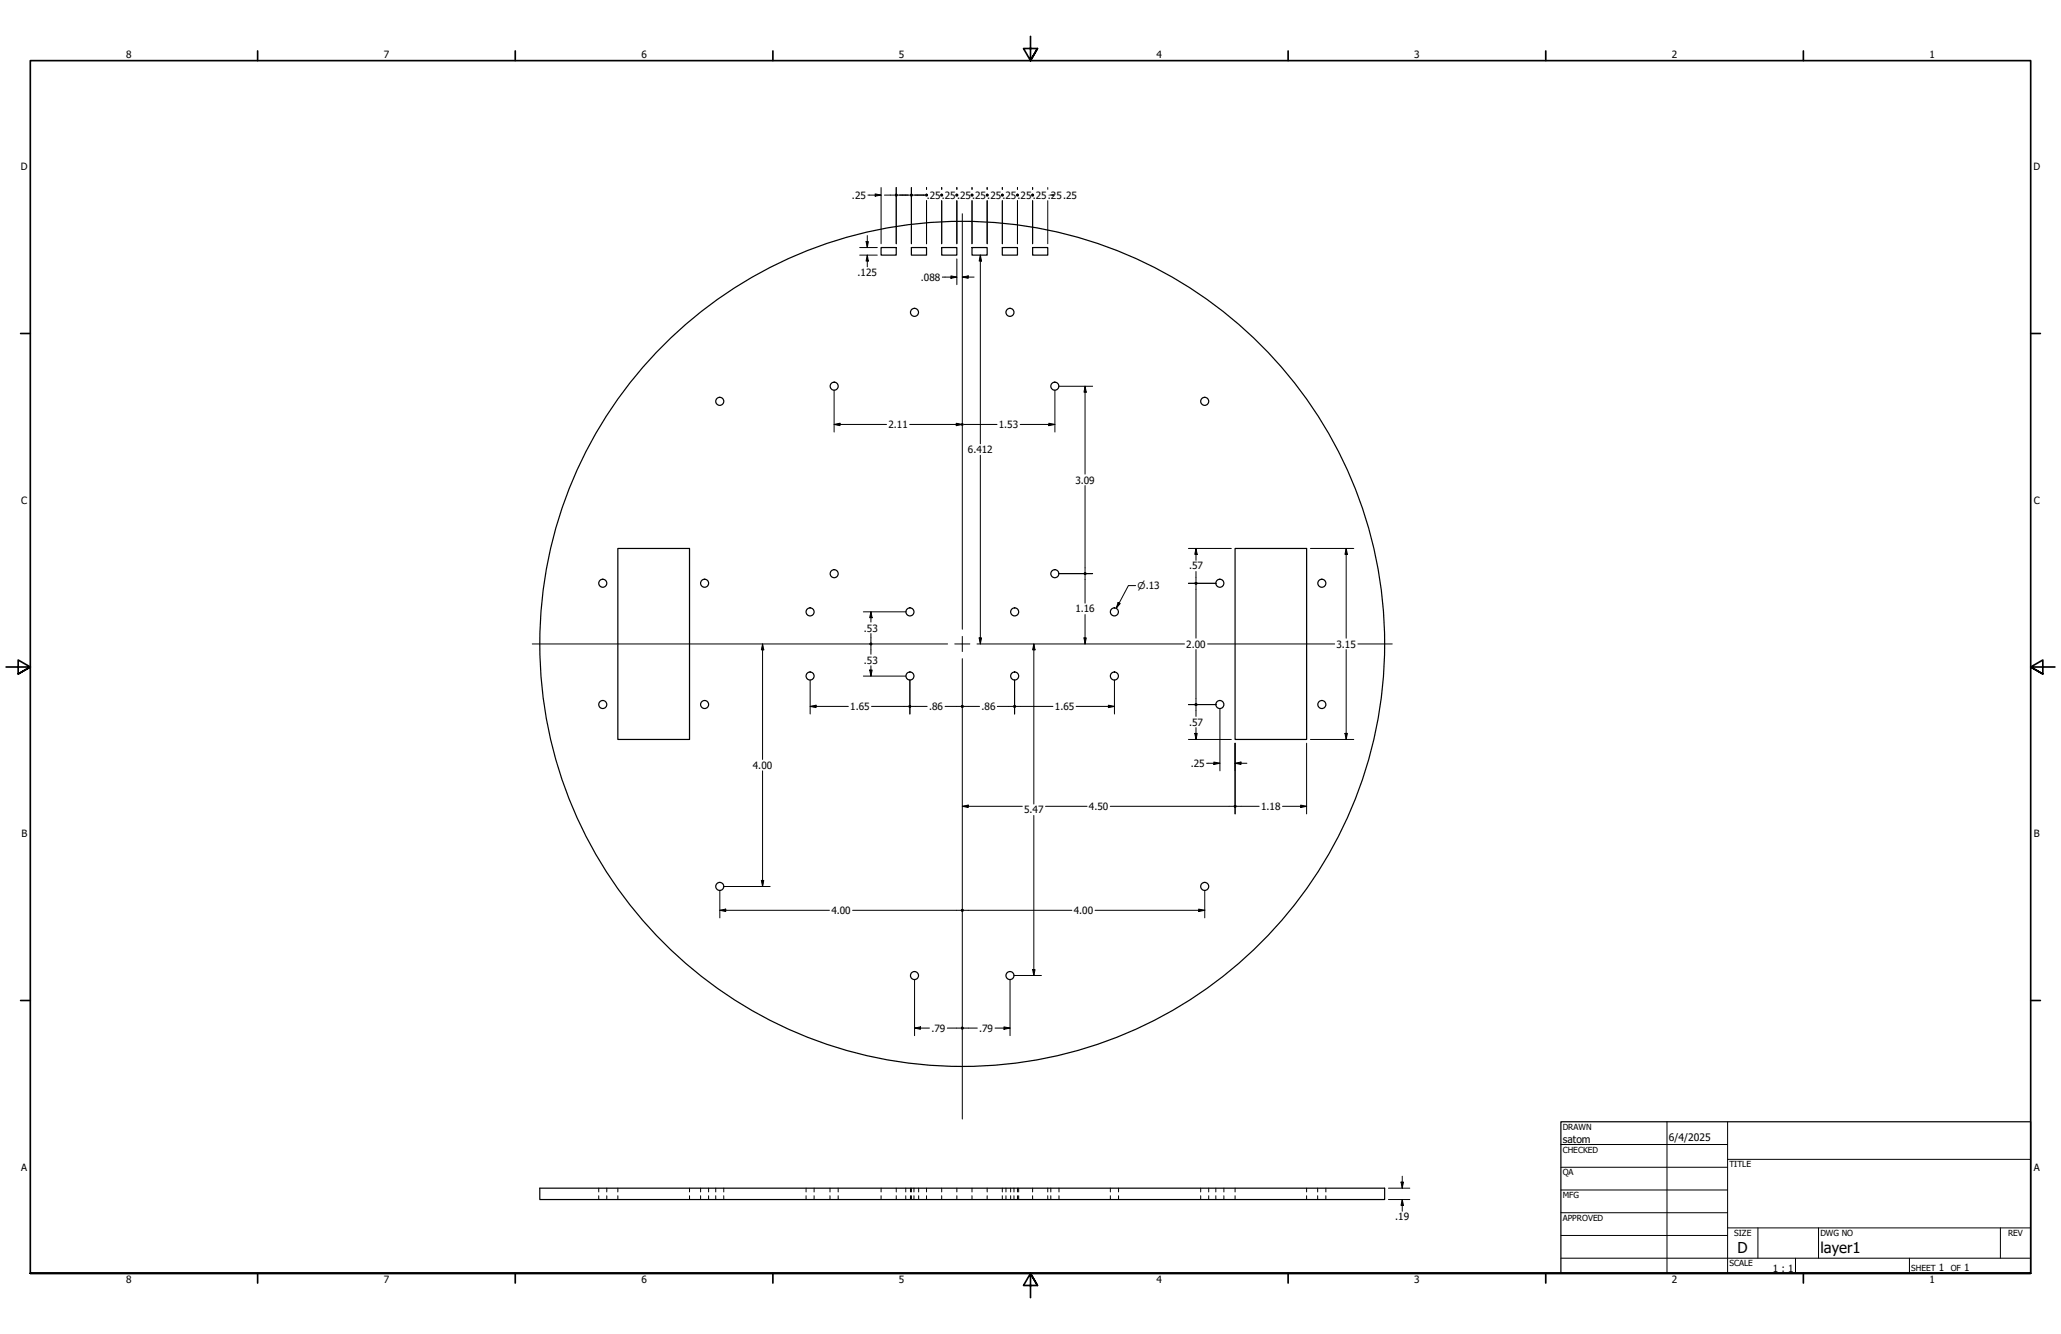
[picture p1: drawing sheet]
<svg xmlns="http://www.w3.org/2000/svg" width="864mm" height="559mm" viewBox="0 0 864 559" stroke-linecap="round" stroke-linejoin="round" font-family="sans-serif">
<!-- layer: Visible (ANSI) -->
<g fill="none" stroke="#000" stroke-width=".51">
<path d="M369.2 103.7h6.3v3.2h-6.3zM381.9 103.7h6.3v3.2h-6.3zM394.6 103.7h6.3v3.2h-6.3zM407.3 103.7h6.3v3.2h-6.3zM420 103.7h6.3v3.2h-6.3zM432.7 103.7h6.3v3.2h-6.3zM258.9 229.7h30v80.1h-30zM517.5 229.7h30v80.1h-30zM226.2 497.7h354v4.8h-354z"/>
<circle cx="383.2" cy="130.8" r="1.68"/>
<circle cx="423.2" cy="130.8" r="1.68"/>
<circle cx="301.6" cy="168.1" r="1.68"/>
<circle cx="349.5" cy="161.8" r="1.68"/>
<circle cx="442" cy="161.8" r="1.68"/>
<circle cx="504.8" cy="168.1" r="1.68"/>
<circle cx="252.6" cy="244.3" r="1.68"/>
<circle cx="295.2" cy="244.3" r="1.68"/>
<circle cx="339.4" cy="256.3" r="1.68"/>
<circle cx="349.5" cy="240.3" r="1.68"/>
<circle cx="381.3" cy="256.3" r="1.68"/>
<circle cx="425.2" cy="256.3" r="1.68"/>
<circle cx="442" cy="240.3" r="1.68"/>
<circle cx="466.9" cy="256.3" r="1.68"/>
<circle cx="511.1" cy="244.3" r="1.68"/>
<circle cx="553.9" cy="244.3" r="1.68"/>
<circle cx="403.2" cy="269.7" r="177"/>
<circle cx="252.6" cy="295.1" r="1.68"/>
<circle cx="295.2" cy="295.1" r="1.68"/>
<circle cx="339.4" cy="283.2" r="1.68"/>
<circle cx="381.3" cy="283.2" r="1.68"/>
<circle cx="425.2" cy="283.2" r="1.68"/>
<circle cx="466.9" cy="283.2" r="1.68"/>
<circle cx="511.1" cy="295.1" r="1.68"/>
<circle cx="553.9" cy="295.1" r="1.68"/>
<circle cx="301.6" cy="371.3" r="1.68"/>
<circle cx="504.8" cy="371.3" r="1.68"/>
<circle cx="383.2" cy="408.7" r="1.68"/>
<circle cx="423.2" cy="408.7" r="1.68"/>
</g>
<!-- layer: Hidden (ANSI) -->
<g fill="none" stroke="#000" stroke-width=".42">
<path d="M250.9 497.7v1.6M254.3 497.7v1.6M258.9 497.7v1.6M288.9 497.7v1.6M293.6 497.7v1.6M296.9 497.7v1.6M299.9 497.7v1.6M303.3 497.7v1.6M337.8 497.7v1.6M341.1 497.7v1.6M347.8 497.7v1.6M351.2 497.7v1.6"/>
<path d="M369.2 497.7v1.6M375.5 497.7v1.6M379.5 497.7v1.6M381.5 497.7v1.6M381.9 497.7v1.6M383 497.7v1.6M384.9 497.7v1.6M388.2 497.7v1.6M394.6 497.7v1.6M400.9 497.7v1.6M407.3 497.7v1.6M413.6 497.7v1.6"/>
<path d="M420 497.7v1.6M421.5 497.7v1.6M423.5 497.7v1.6M424.9 497.7v1.6M426.3 497.7v1.6M426.8 497.7v1.6M432.7 497.7v1.6M439 497.7v1.6M440.3 497.7v1.6M443.7 497.7v1.6M465.3 497.7v1.6M468.7 497.7v1.6"/>
<path d="M503.1 497.7v1.6M506.5 497.7v1.6M509.5 497.7v1.6M512.8 497.7v1.6M517.5 497.7v1.6M547.5 497.7v1.6M552.1 497.7v1.6M555.6 497.7v1.6M250.9 500.9v1.6M254.3 500.9v1.6M258.9 500.9v1.6M288.9 500.9v1.6"/>
<path d="M293.6 500.9v1.6M296.9 500.9v1.6M299.9 500.9v1.6M303.3 500.9v1.6M337.8 500.9v1.6M341.1 500.9v1.6M347.8 500.9v1.6M351.2 500.9v1.6M369.2 500.9v1.6M375.5 500.9v1.6M379.5 500.9v1.6M381.5 500.9v1.6"/>
<path d="M381.9 500.9v1.6M383 500.9v1.6M384.9 500.9v1.6M388.2 500.9v1.6M394.6 500.9v1.6M400.9 500.9v1.6M407.3 500.9v1.6M413.6 500.9v1.6M420 500.9v1.6M421.5 500.9v1.6M423.5 500.9v1.6M424.9 500.9v1.6"/>
<path d="M426.3 500.9v1.6M426.8 500.9v1.6M432.7 500.9v1.6M439 500.9v1.6M440.3 500.9v1.6M443.7 500.9v1.6M465.3 500.9v1.6M468.7 500.9v1.6M503.1 500.9v1.6M506.5 500.9v1.6M509.5 500.9v1.6M512.8 500.9v1.6"/>
<path d="M517.5 500.9v1.6M547.5 500.9v1.6M552.1 500.9v1.6M555.6 500.9v1.6"/>
</g>
<!-- layer: Border (ANSI) -->
<g fill="none" stroke="#000" stroke-width=".7">
<path d="M431.8 15.2v10.2l-2.9-5.1h5.8l-2.9 5.1 2.9-5.1M107.9 21.3v4.1M215.9 21.3v4.1M323.8 21.3v4.1M539.8 21.3v4.1M647.7 21.3v4.1M755.6 21.3v4.1M8.6 139.7h4.1M850.9 139.7h4.1M2.5 279.4h10.2l-5.1-2.9v5.8l5.1-2.9-5.1 2.9M861.1 279.4h-10.2l5.1-2.9v5.8l-5.1-2.9 5.1 2.9M8.6 419.1h4.1"/>
<path d="M850.9 419.1h4.1M12.7 533.4v-508h838.2v508h-838.2h838.2M107.9 533.4v4.1M215.9 533.4v4.1M323.8 533.4v4.1M434.7 538.5l-2.9-5.1 2.9 5.1h-5.8l2.9-5.1v10.2M539.8 533.4v4.1M647.7 533.4v4.1M755.6 533.4v4.1"/>
</g>
<!-- layer: Title (ANSI) -->
<g fill="none" stroke="#000" stroke-width=".42">
<path d="M654 479.4h69.9M698.5 469.9v63.5M723.9 469.9v63.5M654 488.9h69.9M654 498.5h69.9M723.9 485.6h127M654 508h69.9M654 517.5h69.9M723.9 514.3h127M736.6 514.3v12.7M762 514.3v12.7M838.2 514.3v12.7"/>
<path d="M654 527h196.9M752.3 527v6.4M800.1 527v6.4"/>
</g>
<path d="M654 469.9h196.9v63.5h-196.9z" fill="none" stroke="#000" stroke-width=".51"/>
<!-- layer: Center Mark (ANSI) -->
<path d="M403.2 89.5v174.1M223 269.7h174.1M400 269.7h6.4M403.2 266.6v6.3M403.2 275.9v192.9M409.4 269.7h86.9M506 269.7h53.2M569 269.7h14.4" fill="none" stroke="#000" stroke-width=".42"/>
<!-- layer: Dimension (ANSI) -->
<g fill="none" stroke="#000" stroke-width=".42">
<path d="M369.2 78.5v23.6M375.5 78.5v23.6M381.9 78.5v23.6M388.2 78.5v.8M394.6 78.5v.8M400.9 78.5v.8M407.3 78.5v.8M413.6 78.5v.8M420 78.5v.8M426.3 78.5v.8M432.7 78.5v.8M439 78.5v.8"/>
<path d="M363.4 98.7v5M363.7 81.7h5.5M366.7 81.2l2.5 .5-2.5 .5zM370.6 81.7h4.4M376.2 81.7h5.1M382.5 81.7h5h-4.2M388.2 84.1v18M394.6 84.1v18M400.9 84.1v18M407.3 84.1v18M413.6 84.1v18M420 84.1v18"/>
<path d="M426.3 84.1v18M432.7 84.1v18M439 84.1v18M360.2 106.9h7.4M360.2 103.7h7.4M362.9 101.2h1l-.5 2.5zM363.4 106.9l.5 2.4h-1zM363.4 106.9v4.9M394.8 116.1h6.1M398.5 115.6l2.4 .5-2.4 .5zM400.9 108.5v10.8M403.2 116.1l2.5-.5v1z"/>
<path d="M403.2 116.1h5M410.8 106.9l.5 2.4h-1zM410.8 106.9v79M349.5 177.8l2.5-.5v1zM349.5 177.8h22M349.5 163.4v17.6M381.2 177.8h22M400.7 177.3l2.5 .5-2.5 .5zM403.9 177.8h13.9M427.5 177.8h14.5M439.5 177.3l2.5 .5-2.5 .5zM442 163.4v17.6"/>
<path d="M443.6 161.8h14.2M454.7 161.8l.5 2.5h-1zM454.7 161.8v36.8M410.8 190.7v79M454.7 203.4v36.2M498 229.7h17.9M501.1 229.7l.5 2.5h-1zM501.1 229.7v5M501.1 239.4v4.3M549.1 229.7h18.1M564.1 229.7l.5 2.5h-1zM564.1 229.7v37.6"/>
<path d="M361.8 256.3h17.9M364.9 256.3l.5 2.5h-1zM364.9 256.3v4.3M443.6 240.3h14.2M454.7 240.9v11.8M454.7 257.4v12.3M468.5 252.3l.9 .5-1.7 2zM475.9 245.3h-3.1l-5.1 9.5M498 244.3h11.6M501.1 245v22.3M319.5 269.7l.5 2.5h-1zM319.5 269.7v48.4"/>
<path d="M364.9 265.4v3.7M364.9 270.4v3.7M364.9 278.9v4.3M410.3 267.2h1l-.5 2.5zM433.2 269.7l.5 2.5h-1zM433.2 269.7v67.1M454.2 267.2h1l-.5 2.5zM501.1 272.1v22.4M564.1 272.1v37.7M339.5 295.9l2.4-.5v1zM339.5 295.9h16M339.5 284.8v14.3"/>
<path d="M361.8 283.2h17.9M364.4 280.7h1l-.5 2.5zM365.2 295.9h15.4M381.3 284.8v14.3M381.9 295.9h6.6M396 295.9h6.6M403.9 295.9h6.6M417.9 295.9h6.7M425.1 284.8v14.3M425.8 295.9h15.4M450.9 295.9h16.1M464.4 295.4l2.6 .5-2.6 .5z"/>
<path d="M467 284.8v14.3M498 295.1h11.6M501.1 295.8v4.3M511.2 296.7v26.2M498 309.8h17.9M500.6 307.2h1l-.5 2.6zM501.1 304.8v5M505.6 319.7h5.6M508.6 319.2l2.6 .5-2.6 .5zM517.5 319.7l2.5-.5v1zM517.5 319.7h5M517.5 311.3v29.6"/>
<path d="M547.5 311.3v29.6M549.1 309.8h18.1M563.6 307.2h1l-.5 2.6zM319.5 322.9v48.4M403.2 337.8l2.5-.6v1.1zM403.2 337.8h25.2M438.1 337.8h17.4M465.2 337.8h51.7M518.2 337.8h9.4M537.4 337.8h10.1M545 337.2l2.5 .6-2.5 .5zM433.2 341.6v67"/>
<path d="M301.6 372.9v11.6M303.2 371.3h19.5M319 368.8h1l-.5 2.5zM504.8 372.9v11.6M301.6 381.3l2.5-.5v1zM301.6 381.3h45.9M357.3 381.3h45.3M403.9 381.3h45.2M458.9 381.3h45.9M502.3 380.8l2.5 .5-2.5 .5zM383.2 410.2v23.6M423.2 410.2v23.6"/>
<path d="M424.8 408.6h11.6M432.7 406.1h1l-.5 2.5zM383.2 430.7l2.5-.6v1.1zM383.2 430.7h6.2M396.9 430.7h5.7M403.9 430.7h5.6M416.9 430.7h6.3M420.7 430.1l2.5 .6-2.5 .5zM581.8 497.7h8.9M587.1 495.2h1l-.5 2.5zM587.6 492.7v5M581.8 502.5h8.9"/>
<path d="M587.6 502.5l.5 2.5h-1zM587.6 502.5v4.9"/>
</g>
<g fill="#000">
<path d="M366.7 81.2l2.5 .5-2.5 .5zM439 81.7l2.6-.5v1zM362.9 101.2h1l-.5 2.5zM363.4 106.9l.5 2.4h-1zM398.5 115.6l2.4 .5-2.4 .5zM403.2 116.1l2.5-.5v1zM410.8 106.9l.5 2.4h-1zM349.5 177.8l2.5-.5v1zM400.7 177.3l2.5 .5-2.5 .5zM439.5 177.3l2.5 .5-2.5 .5zM454.7 161.8l.5 2.5h-1zM501.1 229.7l.5 2.5h-1z"/>
<path d="M564.1 229.7l.5 2.5h-1zM364.9 256.3l.5 2.5h-1zM468.5 252.3l.9 .5-1.7 2zM319.5 269.7l.5 2.5h-1zM410.3 267.2h1l-.5 2.5zM433.2 269.7l.5 2.5h-1zM454.2 267.2h1l-.5 2.5zM339.5 295.9l2.4-.5v1zM364.4 280.7h1l-.5 2.5zM464.4 295.4l2.6 .5-2.6 .5zM500.6 307.2h1l-.5 2.6zM517.5 319.7l2.5-.5v1z"/>
<path d="M563.6 307.2h1l-.5 2.6zM403.2 337.8l2.5-.6v1.1zM508.6 319.2l2.6 .5-2.6 .5zM545 337.2l2.5 .6-2.5 .5zM319 368.8h1l-.5 2.5zM301.6 381.3l2.5-.5v1zM502.3 380.8l2.5 .5-2.5 .5zM432.7 406.1h1l-.5 2.5zM383.2 430.7l2.5-.6v1.1zM420.7 430.1l2.5 .6-2.5 .5zM587.1 495.2h1l-.5 2.5zM587.6 502.5l.5 2.5h-1z"/>
<path d="M375.1 81.3h.9v.9h-.9z" fill-rule="evenodd"/>
<path d="M381.4 81.3h.9v.9h-.9z" fill-rule="evenodd"/>
<path d="M387.8 81.3h.9v.9h-.9z" fill-rule="evenodd"/>
<path d="M394.1 81.3h.9v.9h-.9z" fill-rule="evenodd"/>
<path d="M400.5 81.3h.9v.9h-.9z" fill-rule="evenodd"/>
<path d="M406.8 81.3h.9v.9h-.9z" fill-rule="evenodd"/>
<path d="M413.2 81.3h.9v.9h-.9z" fill-rule="evenodd"/>
<path d="M419.5 81.3h.9v.9h-.9z" fill-rule="evenodd"/>
<path d="M425.9 81.3h.9v.9h-.9z" fill-rule="evenodd"/>
<path d="M432.2 81.3h.9v.9h-.9z" fill-rule="evenodd"/>
<circle cx="375.5" cy="81.7" r=".63"/>
<circle cx="381.9" cy="81.7" r=".63"/>
<circle cx="388.2" cy="81.7" r=".63"/>
<circle cx="394.6" cy="81.7" r=".63"/>
<circle cx="400.9" cy="81.7" r=".63"/>
<circle cx="407.3" cy="81.7" r=".63"/>
<circle cx="413.6" cy="81.7" r=".63"/>
<circle cx="420" cy="81.7" r=".63"/>
<circle cx="426.3" cy="81.7" r=".63"/>
<circle cx="432.7" cy="81.7" r=".63"/>
<circle cx="403.2" cy="177.8" r=".63"/>
<circle cx="454.7" cy="240.3" r=".63"/>
<circle cx="454.7" cy="240.3" r=".62"/>
<circle cx="501.1" cy="244.3" r=".63"/>
<circle cx="501.1" cy="244.4" r=".63"/>
<circle cx="364.9" cy="269.8" r=".62"/>
<circle cx="364.9" cy="269.7" r=".63"/>
<circle cx="381.3" cy="295.9" r=".63"/>
<circle cx="403.2" cy="295.9" r=".63"/>
<circle cx="425.1" cy="295.9" r=".63"/>
<circle cx="425.2" cy="295.9" r=".62"/>
<circle cx="501.1" cy="295.1" r=".63"/>
<circle cx="501.1" cy="295.2" r=".63"/>
<circle cx="517.5" cy="337.8" r=".63"/>
<circle cx="403.2" cy="381.3" r=".63"/>
<circle cx="403.2" cy="430.7" r=".63"/>
</g>
<g font-size="6.3">
<text x="728.1" y="524.9">D</text>
<text x="762.8" y="525">layer1</text>
</g>
<g font-size="4.3">
<text x="654.8" y="478.6">satom</text>
<text x="699.3" y="478">6/4/2025</text>
</g>
<g font-size="4.2">
<text x="52.8" y="24.4">8</text>
<text x="160.8" y="24.4">7</text>
<text x="268.7" y="24.4">6</text>
<text x="376.7" y="24.4">5</text>
<text x="484.6" y="24.4">4</text>
<text x="592.6" y="24.4">3</text>
<text x="700.5" y="24.4">2</text>
<text x="808.5" y="24.4">1</text>
<text x="8.8" y="71.4">D</text>
<text x="852" y="71.4">D</text>
<text x="357" y="83.2">.25</text>
<text x="388.3" y="83.2">.25.25.25.25.25.25.25.25.25.25</text>
<text x="359.3" y="115.7">.125</text>
<text x="385.9" y="117.6">.088</text>
<text x="372.3" y="179.3">2.11</text>
<text x="418.5" y="179.3">1.53</text>
<text x="405.6" y="189.8">6.412</text>
<text x="450.6" y="202.6">3.09</text>
<text x="8.9" y="211.1">C</text>
<text x="852.2" y="211.1">C</text>
<text x="498.2" y="238.5">.57</text>
<text x="450.6" y="256.5">1.16</text>
<text x="362" y="264.5">.53</text>
<text x="497.1" y="271.3">2.00</text>
<text x="560" y="271.3">3.15</text>
<text x="362" y="278">.53</text>
<text x="356.3" y="297.4">1.65</text>
<text x="389.3" y="297.4">.86</text>
<text x="411.3" y="297.4">.86</text>
<text x="442" y="297.4">1.65</text>
<text x="498.2" y="303.9">.57</text>
<text x="315.5" y="322.1">4.00</text>
<text x="499" y="321.2">.25</text>
<text x="429.1" y="340.7">5.47</text>
<text x="456.3" y="339.3">4.50</text>
<text x="528.4" y="339.3">1.18</text>
<text x="9" y="350.8">B</text>
<text x="852.2" y="350.8">B</text>
<text x="348.4" y="382.8">4.00</text>
<text x="450" y="382.8">4.00</text>
<text x="390.3" y="432.2">.79</text>
<text x="410.3" y="432.2">.79</text>
<text x="8.9" y="490.5">A</text>
<text x="852.2" y="490.5">A</text>
<text x="584.6" y="511.2">.19</text>
<text x="742.9" y="532.6">1 : 1</text>
<text x="812.4" y="532.6">1</text>
<text x="823" y="532.6">1</text>
<text x="52.8" y="537.5">8</text>
<text x="160.8" y="537.5">7</text>
<text x="268.7" y="537.5">6</text>
<text x="376.7" y="537.5">5</text>
<text x="484.6" y="537.5">4</text>
<text x="592.6" y="537.5">3</text>
<text x="700.5" y="537.5">2</text>
<text x="808.5" y="537.5">1</text>
</g>
<text font-size="3.9" x="476.6" y="246.8">⌀.13</text>
<g font-size="3.5">
<text x="654.8" y="473.2">DRAWN</text>
<text x="654.8" y="482.8">CHECKED</text>
<text x="724.7" y="488.9">TITLE</text>
<text x="654.8" y="492.3">QA</text>
<text x="654.8" y="501.8">MFG</text>
<text x="654.8" y="511.4">APPROVED</text>
<text x="726.7" y="517.7">SIZE</text>
<text x="762.8" y="517.7">DWG NO</text>
<text x="841.4" y="517.7">REV</text>
<text x="724.7" y="530.4">SCALE</text>
<text x="800.9" y="532.6">SHEET</text>
<text x="817.4" y="532.6">OF</text>
</g>
</svg>
